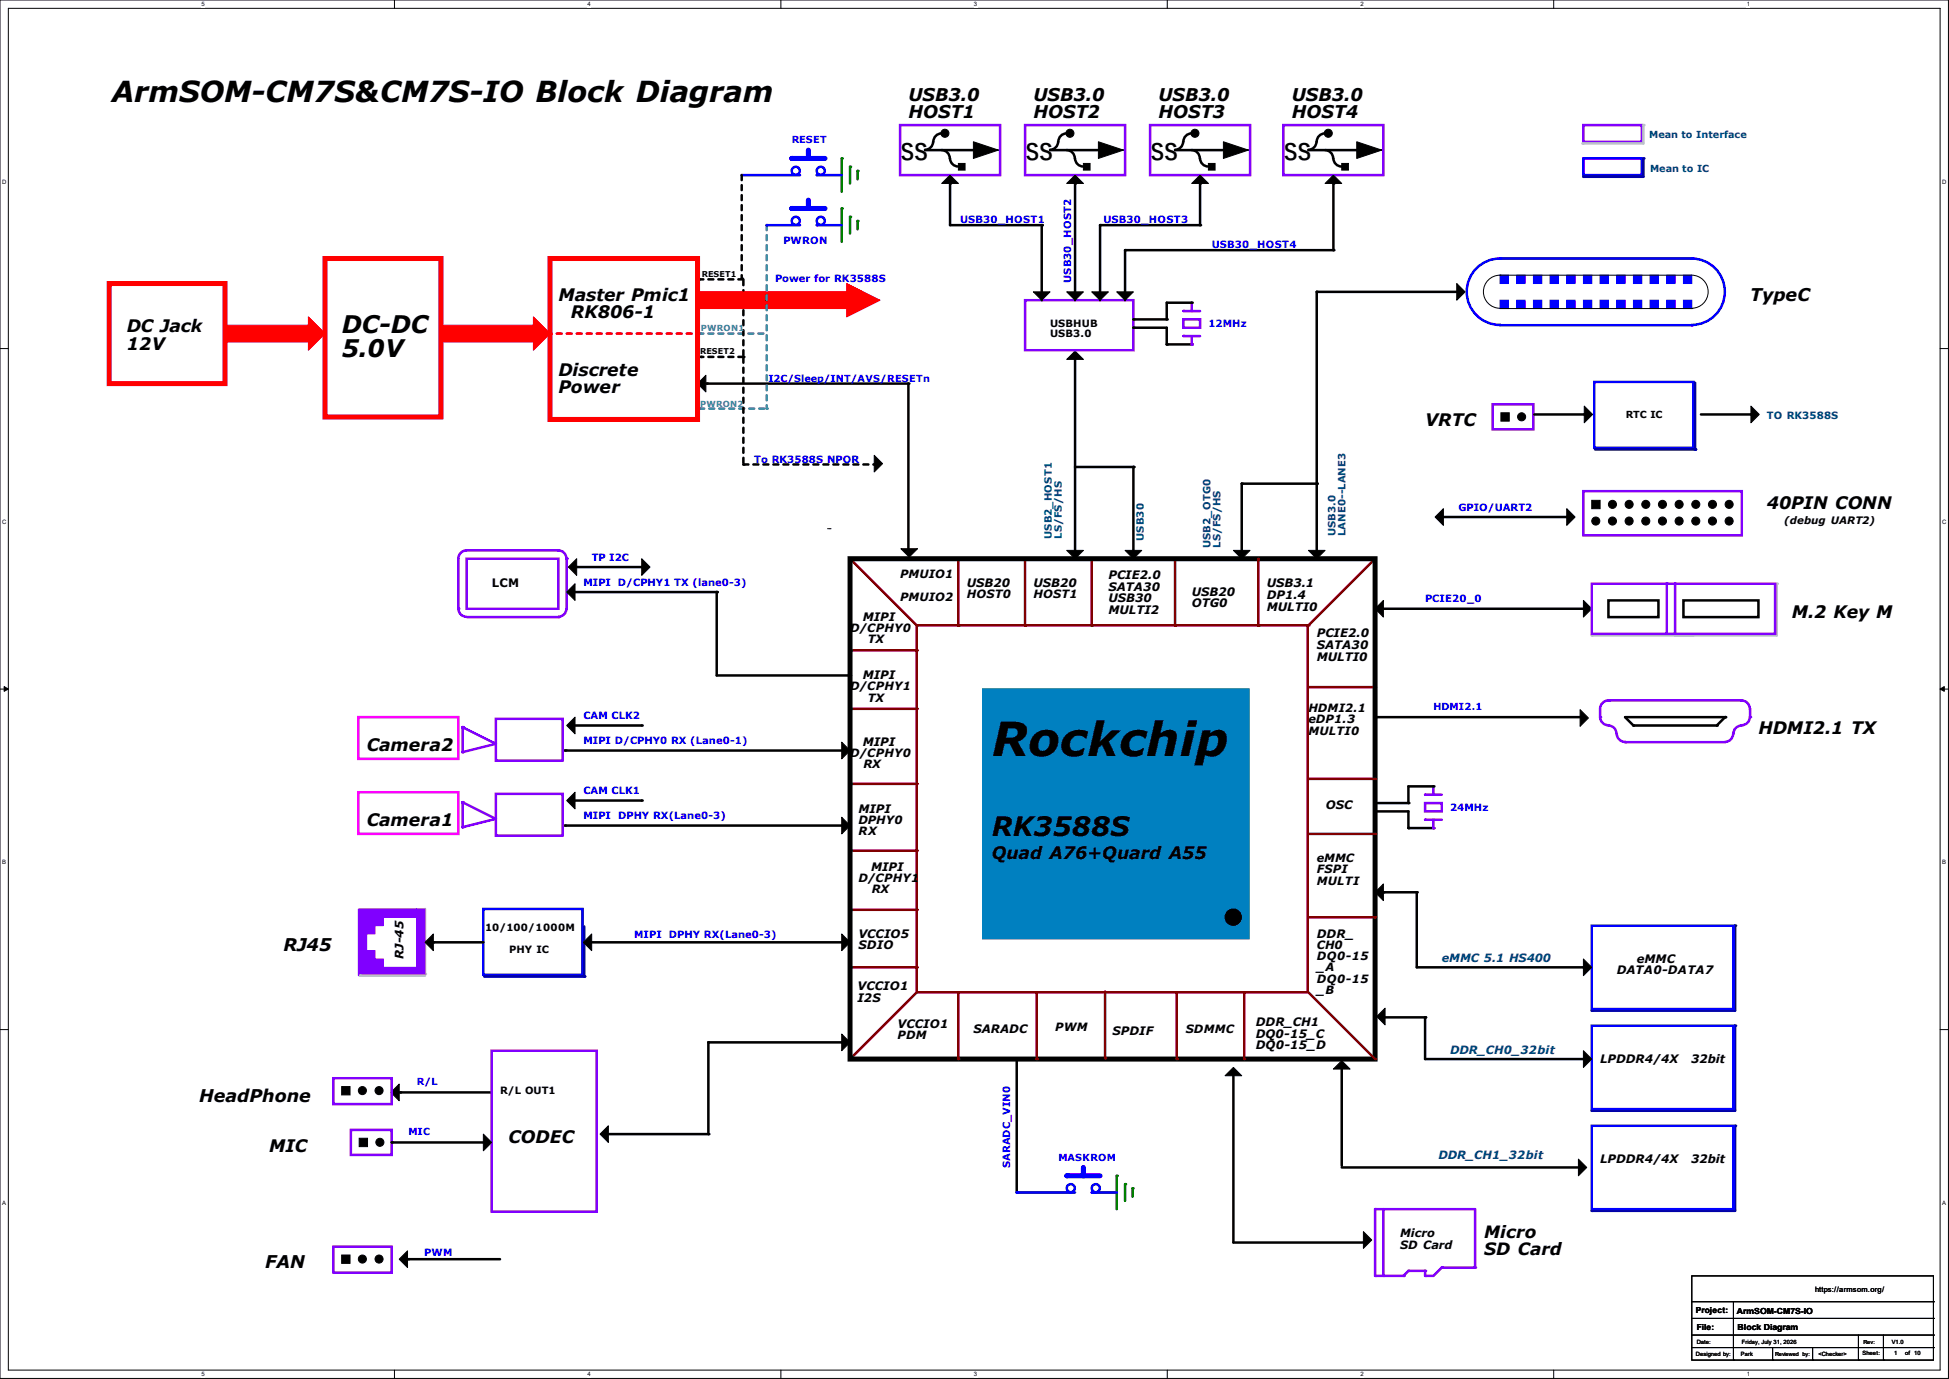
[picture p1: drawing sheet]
<svg xmlns="http://www.w3.org/2000/svg" width="297mm" height="210mm" viewBox="0 0 297 210" stroke-linecap="round" stroke-linejoin="round" font-family="sans-serif">
<path d="M0 0h296.9v209.9h-296.9zM1.3 1.3h294.4v207.4h-294.4z" fill="none" stroke="#000" stroke-width=".15"/>
<g fill="#fff">
<path d="M30.7 .1h.5v1h-.5z"/>
<path d="M30.7 208.8h.5v1h-.5z"/>
</g>
<path d="M60.1 0v1.3M60.1 208.7v1.2" fill="none" stroke="#000" stroke-width=".15"/>
<g fill="#fff">
<path d="M89.5 .1h.5v1h-.5z"/>
<path d="M89.5 208.8h.5v1h-.5z"/>
</g>
<path d="M119 0v1.3M119 208.7v1.2" fill="none" stroke="#000" stroke-width=".15"/>
<g fill="#fff">
<path d="M148.4 .1h.5v1h-.5z"/>
<path d="M148.4 208.8h.5v1h-.5z"/>
</g>
<path d="M177.9 0v1.3M177.9 208.7v1.2" fill="none" stroke="#000" stroke-width=".15"/>
<g fill="#fff">
<path d="M207.3 .1h.5v1h-.5z"/>
<path d="M207.3 208.8h.5v1h-.5z"/>
</g>
<path d="M236.8 0v1.3M236.8 208.7v1.2" fill="none" stroke="#000" stroke-width=".15"/>
<g fill="#fff">
<path d="M266.2 .1h.5v1h-.5z"/>
<path d="M266.2 208.8h.5v1h-.5z"/>
<path d="M.3 27.2h.7v1h-.7z"/>
<path d="M296 27.2h.6v1h-.6z"/>
<path d="M.3 79h.7v1h-.7z"/>
<path d="M296 79h.6v1h-.6z"/>
</g>
<path d="M0 53.1h1.3M295.7 53.1h1.2" fill="none" stroke="#000" stroke-width=".15"/>
<g fill="#fff">
<path d="M.3 130.9h.6v1h-.6z"/>
<path d="M296 130.9h.6v1h-.6z"/>
</g>
<path d="M0 104.9h1.3M295.7 104.9h1.2" fill="none" stroke="#000" stroke-width=".15"/>
<path d="M.6 104.6l.7 .3-.7 .4zM295.7 104.9l.6-.3v.7z" fill="#000" stroke="#000" stroke-width=".15"/>
<g fill="#fff">
<path d="M.3 182.7h.6v1h-.6z"/>
<path d="M296 182.7h.5v1h-.5z"/>
</g>
<path d="M0 156.8h1.3M295.7 156.8h1.2" fill="none" stroke="#000" stroke-width=".15"/>
<path d="M233.7 41.9h1.2v1.3h-1.2z" fill-rule="evenodd" fill="#00f" stroke="#00f" stroke-width=".15"/>
<path d="M70.5 122.2l5.1 2.5M75.6 120.9h10.1v6.4h-10.1z" fill="none" stroke="#8000ff" stroke-width=".38"/>
<circle cx="70.5" cy="122.2" r=".19" fill="#8000ff"/>
<path d="M75.6 124.7l-5.1 1.3" fill="none" stroke="#8000ff" stroke-width=".38"/>
<circle cx="70.5" cy="126" r=".19" fill="#8000ff"/>
<path d="M70.5 122.2v3.8" fill="none" stroke="#8000ff" stroke-width=".38"/>
<circle cx="70.5" cy="122.2" r=".19" fill="#8000ff"/>
<path d="M209.5 92.7h31.8M209.5 109.2h31.8M86.1 125.7h43.4M87.6 121.9h10.2M61 166.4h13.9M92.7 172.7h15.2" fill="none" stroke="#000" stroke-width=".38"/>
<g fill="#000">
<circle cx="209.6" cy="92.7" r=".19"/>
<circle cx="209.5" cy="109.2" r=".19"/>
<circle cx="86.1" cy="125.7" r=".19"/>
<circle cx="97.8" cy="121.9" r=".19"/>
<circle cx="61" cy="166.4" r=".19"/>
<circle cx="108" cy="172.7" r=".19"/>
</g>
<g fill="#000" stroke="#000" stroke-width=".15">
<path d="M209.5 92.7l1.3-1.3v2.6z" fill-rule="evenodd"/>
<path d="M241.3 91.4l1.3 1.3-1.3 1.3z" fill-rule="evenodd"/>
<path d="M240.8 108.1l1.3 1.2-1.3 1.3z" fill-rule="evenodd"/>
<path d="M86.4 121.9l1.2-1.3v2.6z" fill-rule="evenodd"/>
<path d="M128.3 124.5l1.2 1.2-1.2 1.3z" fill-rule="evenodd"/>
<path d="M59.6 166.4l1.2-1.3v2.5z" fill-rule="evenodd"/>
<path d="M91.4 172.7l1.3-1.3v2.6z" fill-rule="evenodd"/>
</g>
<path d="M54.6 120.6h15.2v6.4h-15.2z" fill="none" stroke="#f0f" stroke-width=".38"/>
<path d="M74.9 160h16v24.5h-16z" fill="none" stroke="#8000ff" stroke-width=".38"/>
<path d="M128.3 24.1v5.1" fill="none" stroke="#008000" stroke-width=".38"/>
<circle cx="128.3" cy="24.1" r=".19" fill="#008000"/>
<path d="M129.5 25.4v2.5" fill="none" stroke="#008000" stroke-width=".38"/>
<circle cx="129.5" cy="25.4" r=".19" fill="#008000"/>
<path d="M130.7 26v1.3" fill="none" stroke="#008000" stroke-width=".38"/>
<circle cx="130.7" cy="26" r=".19" fill="#008000"/>
<path d="M116.3 50.8h-9.6" fill="none" stroke="#408080" stroke-width=".38" stroke-dasharray=".8 .8"/>
<circle cx="106.7" cy="50.8" r=".19" fill="#408080" stroke-dasharray=".8 .8"/>
<path d="M116.5 62.2h-9.8" fill="none" stroke="#408080" stroke-width=".38" stroke-dasharray=".8 .8"/>
<circle cx="106.7" cy="62.2" r=".19" fill="#408080" stroke-dasharray=".8 .8"/>
<path d="M105.4 50.8h-21.6" fill="none" stroke="#f00" stroke-width=".38" stroke-dasharray=".8 .8"/>
<circle cx="83.8" cy="50.8" r=".19" fill="#f00" stroke-dasharray=".8 .8"/>
<path d="M107.7 58.4h30.7v25.4" fill="none" stroke="#000" stroke-width=".38"/>
<g fill="#000">
<circle cx="107.7" cy="58.4" r=".19"/>
<circle cx="138.4" cy="58.4" r=".19"/>
</g>
<g fill="#000" stroke="#000" stroke-width=".15">
<path d="M107.6 57.1v2.6l-1.3-1.3z" fill-rule="evenodd"/>
<path d="M133.2 69.3l1.3 1.3-1.3 1.3z" fill-rule="evenodd"/>
</g>
<path d="M113.3 42.5h-6.7M113.3 42.7v11.7M113.3 54.4h-6.5M113.3 54.5v16.2M113.3 70.7h19.9" fill="none" stroke="#000" stroke-width=".38" stroke-dasharray=".8 .8"/>
<g fill="#000" stroke-dasharray=".8 .8">
<circle cx="106.6" cy="42.5" r=".19"/>
<circle cx="106.8" cy="54.4" r=".19"/>
<circle cx="113.3" cy="54.4" r=".19"/>
<circle cx="113.3" cy="70.7" r=".19"/>
<circle cx="133.2" cy="70.7" r=".19"/>
</g>
<path d="M243 58.2h15.1v10h-15.1z" fill="none" stroke="#00f" stroke-width=".38"/>
<path d="M243.1 68.5h15.2" fill="none" stroke="#0000a0" stroke-width=".38"/>
<circle cx="258.3" cy="68.5" r=".19" fill="#0000a0"/>
<path d="M258.3 58.3v10.2" fill="none" stroke="#0000a0" stroke-width=".38"/>
<circle cx="258.3" cy="68.5" r=".19" fill="#0000a0"/>
<path d="M266.8 61.8l1.3 1.3-1.3 1.3z" fill-rule="evenodd" fill="#000" stroke="#000" stroke-width=".15"/>
<path d="M259.2 63.1h7.6" fill="none" stroke="#000" stroke-width=".38"/>
<circle cx="266.8" cy="63.1" r=".19" fill="#000"/>
<path d="M199.4 104.6h10.1" fill="none" stroke="#800000" stroke-width=".38"/>
<circle cx="209.6" cy="104.6" r=".19" fill="#800000"/>
<path d="M146 85.1v10.1" fill="none" stroke="#800000" stroke-width=".38"/>
<circle cx="146.1" cy="95.3" r=".19" fill="#800000"/>
<path d="M126.1 80.5h.4M126.5 80.5h.1" fill="none" stroke="#000" stroke-width=".15"/>
<path d="M129.5 85.1l10.2 10.1" fill="none" stroke="#800000" stroke-width=".38"/>
<circle cx="139.7" cy="95.3" r=".19" fill="#800000"/>
<path d="M129.5 138.6h10.2" fill="none" stroke="#800000" stroke-width=".38"/>
<circle cx="139.7" cy="138.6" r=".19" fill="#800000"/>
<path d="M129.5 99.1h10.2" fill="none" stroke="#800000" stroke-width=".38"/>
<circle cx="139.7" cy="99.1" r=".19" fill="#800000"/>
<path d="M129.5 107.9h10.2" fill="none" stroke="#800000" stroke-width=".38"/>
<circle cx="139.7" cy="108" r=".19" fill="#800000"/>
<path d="M129.5 119.4h10.2" fill="none" stroke="#800000" stroke-width=".38"/>
<circle cx="139.7" cy="119.4" r=".19" fill="#800000"/>
<path d="M129.5 129.5h10.2" fill="none" stroke="#800000" stroke-width=".38"/>
<circle cx="139.7" cy="129.5" r=".19" fill="#800000"/>
<path d="M139.7 151.1l-10.2 10.2" fill="none" stroke="#800000" stroke-width=".38"/>
<circle cx="129.5" cy="161.3" r=".19" fill="#800000"/>
<path d="M128.3 157.5l1.2 1.2-1.2 1.3z" fill-rule="evenodd" fill="#000" stroke="#000" stroke-width=".15"/>
<path d="M156.2 85.1v10.1" fill="none" stroke="#800000" stroke-width=".38"/>
<circle cx="156.2" cy="95.3" r=".19" fill="#800000"/>
<path d="M179.1 85.1v10.1" fill="none" stroke="#800000" stroke-width=".38"/>
<circle cx="179.1" cy="95.3" r=".19" fill="#800000"/>
<path d="M129.5 147.3h10.2" fill="none" stroke="#800000" stroke-width=".38"/>
<circle cx="139.7" cy="147.3" r=".19" fill="#800000"/>
<path d="M189.2 73.7h11.5v10.1" fill="none" stroke="#000" stroke-width=".38"/>
<circle cx="200.7" cy="73.7" r=".19" fill="#000"/>
<path d="M209.5 85.1l-10.1 10.1" fill="none" stroke="#800000" stroke-width=".38"/>
<circle cx="199.4" cy="95.2" r=".19" fill="#800000"/>
<path d="M200.7 44.4v29.3" fill="none" stroke="#000" stroke-width=".38"/>
<circle cx="200.7" cy="44.5" r=".19" fill="#000"/>
<path d="M166.4 85.1v10.1" fill="none" stroke="#800000" stroke-width=".38"/>
<circle cx="166.4" cy="95.2" r=".19" fill="#800000"/>
<path d="M129.5 85.1h80v76.2h-80z" fill="none" stroke="#000" stroke-width=".76"/>
<path d="M149.7 104.9h40.7v38.1h-40.7z" fill-rule="evenodd" fill="#0080c0" stroke="#0080c0" stroke-width=".15"/>
<g fill="#000" stroke="#000" stroke-width=".15">
<path d="M146 24.9h1.1v1h-1.1z" fill-rule="evenodd"/>
<path d="M148.3 21.6l3.8 1.3h-1.2h1.2l-3.8 1.2z" fill-rule="evenodd"/>
<path d="M163.8 53.5l1.3 1.2h-2.5z" fill-rule="evenodd"/>
<path d="M162.6 83.8h2.5l-1.3 1.3z" fill-rule="evenodd"/>
<circle cx="144" cy="20.3" r=".61"/>
<circle cx="187.9" cy="139.7" r="1.25"/>
</g>
<path d="M141 22.9h8.5M142.2 21.6a1.25 1.25 0 0 1-1.2 1.2M143.5 22.9a1.25 1.25 0 0 1 1.2 1.2M143.5 20.3a1.25 1.25 0 0 0-1.3 1.3M144.8 24.1a1.25 1.25 0 0 0 1.2 1.3M163.8 54.5v30.6M209.5 123.6h5.1v2.5h3.8" fill="none" stroke="#000" stroke-width=".38"/>
<path d="M139.7 95.2h59.6v55.9h-59.6z" fill="none" stroke="#800000" stroke-width=".38"/>
<g fill="#000">
<circle cx="149.5" cy="22.9" r=".19"/>
<circle cx="163.8" cy="54.5" r=".19"/>
<circle cx="209.5" cy="123.6" r=".19"/>
<circle cx="214.6" cy="126.1" r=".19"/>
<circle cx="218.4" cy="126.1" r=".19"/>
</g>
<path d="M137.2 19h15.2v7.7h-15.2zM217.2 122.3h2.5v1.3h-2.5zM217.2 121h2.5" fill="none" stroke="#8000ff" stroke-width=".38"/>
<circle cx="217.2" cy="121" r=".19" fill="#8000ff"/>
<path d="M218.4 119.8v1.2" fill="none" stroke="#8000ff" stroke-width=".38"/>
<circle cx="218.4" cy="121" r=".19" fill="#8000ff"/>
<path d="M217.2 124.8h2.5" fill="none" stroke="#8000ff" stroke-width=".38"/>
<circle cx="217.2" cy="124.8" r=".19" fill="#8000ff"/>
<path d="M218.4 124.8v1.3" fill="none" stroke="#8000ff" stroke-width=".38"/>
<circle cx="218.4" cy="126.1" r=".19" fill="#8000ff"/>
<path d="M218.4 119.8h-3.8v2.5h-5.1" fill="none" stroke="#000" stroke-width=".38"/>
<g fill="#000">
<circle cx="218.4" cy="119.8" r=".19"/>
<circle cx="209.5" cy="122.3" r=".19"/>
<circle cx="214.6" cy="122.3" r=".19"/>
</g>
<path d="M199.4 151.1l10.1 10.2" fill="none" stroke="#800000" stroke-width=".38"/>
<circle cx="209.5" cy="161.3" r=".19" fill="#800000"/>
<path d="M199.4 118.6h10.1" fill="none" stroke="#800000" stroke-width=".38"/>
<circle cx="209.6" cy="118.6" r=".19" fill="#800000"/>
<path d="M199.4 139.7h10.1" fill="none" stroke="#800000" stroke-width=".38"/>
<circle cx="209.5" cy="139.7" r=".19" fill="#800000"/>
<path d="M189.6 151.1v10.2" fill="none" stroke="#800000" stroke-width=".38"/>
<circle cx="189.6" cy="161.3" r=".19" fill="#800000"/>
<path d="M264.4 141v12.9" fill="none" stroke="#000080" stroke-width=".38"/>
<circle cx="264.4" cy="141" r=".19" fill="#000080"/>
<path d="M242.6 153.9h21.8" fill="none" stroke="#0000a0" stroke-width=".38"/>
<circle cx="242.6" cy="153.9" r=".19" fill="#0000a0"/>
<path d="M242.6 141h21.6v12.7h-21.6z" fill="none" stroke="#00f" stroke-width=".38"/>
<path d="M264.4 156.2v13" fill="none" stroke="#0000a0" stroke-width=".38"/>
<circle cx="264.4" cy="156.2" r=".19" fill="#0000a0"/>
<path d="M242.6 169.2h21.8" fill="none" stroke="#0000a0" stroke-width=".38"/>
<circle cx="242.6" cy="169.2" r=".19" fill="#0000a0"/>
<path d="M242.6 156.2h21.6v12.7h-21.6z" fill="none" stroke="#00f" stroke-width=".38"/>
<path d="M241.3 146l1.3 1.3-1.3 1.3z" fill-rule="evenodd" fill="#000" stroke="#000" stroke-width=".15"/>
<path d="M215.9 147.3h25.4" fill="none" stroke="#000" stroke-width=".38"/>
<circle cx="241.3" cy="147.3" r=".19" fill="#000"/>
<path d="M199.4 127h10.1" fill="none" stroke="#800000" stroke-width=".38"/>
<circle cx="209.5" cy="127" r=".19" fill="#800000"/>
<path d="M215.9 135.9v11.4" fill="none" stroke="#000" stroke-width=".38"/>
<circle cx="215.9" cy="135.9" r=".19" fill="#000"/>
<path d="M168.4 151v10.2" fill="none" stroke="#800000" stroke-width=".38"/>
<circle cx="168.4" cy="161.2" r=".19" fill="#800000"/>
<g fill="#000" stroke="#000" stroke-width=".15">
<path d="M209.5 135.9l1.3-1.3v2.6z" fill-rule="evenodd"/>
<path d="M204.5 161.5l1.2 1.3h-2.5z" fill-rule="evenodd"/>
<path d="M240.5 176.5l1.3 1.3-1.3 1.3z" fill-rule="evenodd"/>
</g>
<path d="M83.8 39.4h22.5v24.5h-22.5z" fill="none" stroke="#f00" stroke-width=".76"/>
<g fill="#f00" stroke="#f00" stroke-width=".15">
<path d="M106.4 44.4h22.9v2.6h-22.9z" fill-rule="evenodd"/>
<path d="M129 43.2l5.1 2.5-5.1 2.6z" fill-rule="evenodd"/>
</g>
<path d="M204.5 162.6v14.9" fill="none" stroke="#000" stroke-width=".38"/>
<circle cx="204.5" cy="162.6" r=".19" fill="#000"/>
<path d="M219.7 193h5.1" fill="none" stroke="#8000ff" stroke-width=".38"/>
<circle cx="219.7" cy="193" r=".19" fill="#8000ff"/>
<path d="M219.7 193l-1.3 1.3" fill="none" stroke="#8000ff" stroke-width=".38"/>
<circle cx="219.7" cy="193" r=".19" fill="#8000ff"/>
<path d="M217.2 194.3h1.2" fill="none" stroke="#8000ff" stroke-width=".38"/>
<circle cx="217.2" cy="194.3" r=".19" fill="#8000ff"/>
<path d="M217.2 193.5v.8" fill="none" stroke="#8000ff" stroke-width=".38"/>
<circle cx="217.2" cy="193.5" r=".19" fill="#8000ff"/>
<path d="M214.6 193.5h2.6" fill="none" stroke="#8000ff" stroke-width=".38"/>
<circle cx="214.6" cy="193.5" r=".19" fill="#8000ff"/>
<path d="M214.6 193.5l-.7 .8" fill="none" stroke="#8000ff" stroke-width=".38"/>
<circle cx="213.9" cy="194.3" r=".19" fill="#8000ff"/>
<path d="M209.5 194.3h4.4" fill="none" stroke="#8000ff" stroke-width=".38"/>
<circle cx="213.9" cy="194.3" r=".19" fill="#8000ff"/>
<path d="M209.5 184.1h15.3" fill="none" stroke="#8000ff" stroke-width=".38"/>
<circle cx="209.5" cy="184.1" r=".19" fill="#8000ff"/>
<path d="M210.8 184.1v10.2" fill="none" stroke="#8000ff" stroke-width=".38"/>
<circle cx="210.8" cy="194.3" r=".19" fill="#8000ff"/>
<path d="M224.8 184.1v8.9" fill="none" stroke="#8000ff" stroke-width=".38"/>
<circle cx="224.8" cy="193" r=".19" fill="#8000ff"/>
<path d="M209.5 184.1v10.2" fill="none" stroke="#8000ff" stroke-width=".38"/>
<circle cx="209.5" cy="194.3" r=".19" fill="#8000ff"/>
<g fill="#000" stroke="#000" stroke-width=".15">
<path d="M137.3 83.6h2.5l-1.2 1.2z" fill-rule="evenodd"/>
<path d="M186.7 163.8l1.3-1.2 1.2 1.2z" fill-rule="evenodd"/>
<path d="M207.8 187.6l1.2 1.2-1.2 1.3z" fill-rule="evenodd"/>
</g>
<path d="M188 163.1v26.1h20" fill="none" stroke="#000" stroke-width=".38"/>
<g fill="#000">
<circle cx="188" cy="163.1" r=".19"/>
<circle cx="208" cy="189.2" r=".19"/>
</g>
<path d="M49.5 39.4h17.7v24.1h-17.7z" fill="none" stroke="#f00" stroke-width=".76"/>
<g fill="#f00" stroke="#f00" stroke-width=".15">
<path d="M67.3 49.5h14v2.6h-14z" fill-rule="evenodd"/>
<path d="M81.3 48.3l2.5 2.5-2.5 2.5z" fill-rule="evenodd"/>
</g>
<path d="M179.3 151.1v10.2" fill="none" stroke="#800000" stroke-width=".38"/>
<circle cx="179.3" cy="161.3" r=".19" fill="#800000"/>
<path d="M241.3 19h8.9v2.6h-8.9z" fill="none" stroke="#8000ff" stroke-width=".38"/>
<path d="M250.4 19v2.8" fill="none" stroke="#c0c0c0" stroke-width=".38"/>
<circle cx="250.4" cy="19.1" r=".19" fill="#c0c0c0"/>
<path d="M241.2 21.8h9.2" fill="none" stroke="#c0c0c0" stroke-width=".38"/>
<circle cx="241.2" cy="21.8" r=".19" fill="#c0c0c0"/>
<path d="M241.3 24.1h8.9v2.6h-8.9z" fill="none" stroke="#00f" stroke-width=".38"/>
<path d="M241.3 26.9h9.1" fill="none" stroke="#0000a0" stroke-width=".38"/>
<circle cx="241.3" cy="26.9" r=".19" fill="#0000a0"/>
<path d="M250.4 24.1v2.8" fill="none" stroke="#0000a0" stroke-width=".38"/>
<circle cx="250.4" cy="24.1" r=".19" fill="#0000a0"/>
<path d="M158 151.1v10.2" fill="none" stroke="#800000" stroke-width=".38"/>
<circle cx="158" cy="161.3" r=".19" fill="#800000"/>
<path d="M146 151.1v10.2" fill="none" stroke="#800000" stroke-width=".38"/>
<circle cx="146.1" cy="161.3" r=".19" fill="#800000"/>
<path d="M163.8 71.1h8.9v12.7M189.2 73.7v10.1" fill="none" stroke="#000" stroke-width=".38"/>
<g fill="#000">
<circle cx="172.7" cy="71.1" r=".19"/>
<circle cx="189.2" cy="73.7" r=".19"/>
</g>
<g fill="#000" stroke="#000" stroke-width=".15">
<path d="M171.4 83.8h2.6l-1.3 1.3z" fill-rule="evenodd"/>
<path d="M188 83.8h2.5l-1.3 1.3z" fill-rule="evenodd"/>
<path d="M199.4 83.8h2.5l-1.2 1.3z" fill-rule="evenodd"/>
</g>
<path d="M264.4 171.4v13" fill="none" stroke="#0000a0" stroke-width=".38"/>
<circle cx="264.4" cy="171.4" r=".19" fill="#0000a0"/>
<path d="M242.6 184.4h21.8" fill="none" stroke="#0000a0" stroke-width=".38"/>
<circle cx="242.6" cy="184.4" r=".19" fill="#0000a0"/>
<path d="M242.6 171.4h21.6v12.7h-21.6z" fill="none" stroke="#00f" stroke-width=".38"/>
<path d="M204.5 177.8h36.5" fill="none" stroke="#000" stroke-width=".38"/>
<circle cx="241" cy="177.8" r=".19" fill="#000"/>
<path d="M191.8 85.1v10.1" fill="none" stroke="#800000" stroke-width=".38"/>
<circle cx="191.8" cy="95.3" r=".19" fill="#800000"/>
<path d="M86.1 114.3h42.2" fill="none" stroke="#000" stroke-width=".38"/>
<circle cx="86.1" cy="114.3" r=".19" fill="#000"/>
<path d="M128.3 113l1.2 1.3-1.2 1.3z" fill-rule="evenodd" fill="#000" stroke="#000" stroke-width=".15"/>
<path d="M86.4 85.1v7.6" fill="none" stroke="#8000ff" stroke-width=".38"/>
<circle cx="86.4" cy="85.1" r=".19" fill="#8000ff"/>
<path d="M71.1 83.8h14" fill="none" stroke="#8000ff" stroke-width=".38"/>
<circle cx="85.1" cy="83.8" r=".19" fill="#8000ff"/>
<path d="M69.8 85.1v7.6" fill="none" stroke="#8000ff" stroke-width=".38"/>
<circle cx="69.8" cy="92.7" r=".19" fill="#8000ff"/>
<path d="M69.8 92.7a1.25 1.25 0 0 0 1.3 1.2M71.1 83.8a1.25 1.25 0 0 0-1.3 1.3M71.1 94h14M85.1 83.8a1.25 1.25 0 0 1 1.2 1.3M86.3 92.7a1.25 1.25 0 0 1-1.2 1.2" fill="none" stroke="#8000ff" stroke-width=".38"/>
<circle cx="85.1" cy="94" r=".19" fill="#8000ff"/>
<path d="M71.1 85.1h14v7.6h-14zM70.5 110.7l5.1 2.6M75.6 109.5h10.1v6.3h-10.1z" fill="none" stroke="#8000ff" stroke-width=".38"/>
<g fill="#000" stroke="#000" stroke-width=".15">
<path d="M86.4 90.2l1.2-1.3v2.5z" fill-rule="evenodd"/>
<path d="M86.6 86.4l1.3-1.3v2.5z" fill-rule="evenodd"/>
<path d="M97.8 85.1l1.3 1.3-1.3 1.2z" fill-rule="evenodd"/>
</g>
<path d="M87.6 86.4h10.2" fill="none" stroke="#000" stroke-width=".38"/>
<circle cx="97.8" cy="86.4" r=".19" fill="#000"/>
<circle cx="70.5" cy="110.7" r=".19" fill="#8000ff"/>
<path d="M75.6 113.3l-5.1 1.3" fill="none" stroke="#8000ff" stroke-width=".38"/>
<circle cx="70.5" cy="114.6" r=".19" fill="#8000ff"/>
<path d="M70.5 110.7v3.9" fill="none" stroke="#8000ff" stroke-width=".38"/>
<circle cx="70.5" cy="110.7" r=".19" fill="#8000ff"/>
<path d="M87.6 90.2h21.6M87.6 110.5h10.2" fill="none" stroke="#000" stroke-width=".38"/>
<g fill="#000">
<circle cx="109.2" cy="90.2" r=".19"/>
<circle cx="97.8" cy="110.5" r=".19"/>
</g>
<path d="M86.4 110.5l1.2-1.3v2.6z" fill-rule="evenodd" fill="#000" stroke="#000" stroke-width=".15"/>
<path d="M245.1 106.7h20.3" fill="none" stroke="#8000ff" stroke-width=".38"/>
<circle cx="245.1" cy="106.7" r=".19" fill="#8000ff"/>
<path d="M243.8 107.9v1.3" fill="none" stroke="#8000ff" stroke-width=".38"/>
<circle cx="243.8" cy="109.2" r=".19" fill="#8000ff"/>
<path d="M247.6 113h15.3" fill="none" stroke="#8000ff" stroke-width=".38"/>
<circle cx="247.6" cy="113" r=".19" fill="#8000ff"/>
<path d="M243.8 109.2a1.25 1.25 0 0 0 1.3 1.2M245.1 110.5a1.25 1.25 0 0 1 1.2 1.3M246.4 111.8a1.25 1.25 0 0 0 1.2 1.2M266.7 107.9v1.3" fill="none" stroke="#8000ff" stroke-width=".38"/>
<circle cx="266.7" cy="109.2" r=".19" fill="#8000ff"/>
<path d="M245.1 106.7a1.25 1.25 0 0 0-1.3 1.3M264.1 111.8a1.25 1.25 0 0 1-1.2 1.2M265.4 106.7a1.25 1.25 0 0 1 1.3 1.2M265.4 110.5a1.25 1.25 0 0 0-1.2 1.3M266.7 109.2a1.25 1.25 0 0 1-1.3 1.2" fill="none" stroke="#8000ff" stroke-width=".38"/>
<path d="M247.6 109.2h15.3l-1.3 1.3h-12.7zM210.8 135.9h5.1M128.3 158.7h-20.4v14M210.8 154.9h6.4v6.4h24.1M154.9 161.3v20.3" fill="none" stroke="#000" stroke-width=".38"/>
<g fill="#000">
<circle cx="248.9" cy="110.5" r=".19"/>
<circle cx="261.6" cy="110.5" r=".19"/>
<circle cx="262.9" cy="109.2" r=".19"/>
<circle cx="210.8" cy="135.9" r=".19"/>
<circle cx="108" cy="158.8" r=".19"/>
<circle cx="128.3" cy="158.8" r=".19"/>
<circle cx="217.2" cy="154.9" r=".19"/>
<circle cx="154.9" cy="161.3" r=".19"/>
<circle cx="241.3" cy="161.3" r=".19"/>
</g>
<g fill="#000" stroke="#000" stroke-width=".15">
<path d="M209.8 154.8l1.3-1.3v2.6z" fill-rule="evenodd"/>
<path d="M241.3 160l1.3 1.3-1.3 1.3z" fill-rule="evenodd"/>
</g>
<path d="M228.6 39.4h29.2" fill="none" stroke="#00f" stroke-width=".38"/>
<circle cx="257.8" cy="39.4" r=".19" fill="#00f"/>
<path d="M228.6 41.9a2.52 2.52 0 0 0-2.5 2.5 2.52 2.52 0 0 0 2.5 2.5M228.6 41.9h29.2a2.52 2.52 0 0 1 2.5 2.5 2.52 2.52 0 0 1-2.5 2.5M228.6 41.9h.1M228.6 47h29.2M257.8 47h.1" fill="none" stroke="#000" stroke-width=".15"/>
<g fill="#00f" stroke="#00f" stroke-width=".15">
<path d="M228.6 41.9h1.3v1.3h-1.3z" fill-rule="evenodd"/>
<path d="M231.1 41.9h1.3v1.3h-1.3z" fill-rule="evenodd"/>
<path d="M236.2 41.9h1.3v1.3h-1.3z" fill-rule="evenodd"/>
<path d="M238.8 41.9h1.2v1.3h-1.2z" fill-rule="evenodd"/>
<path d="M241.3 41.9h1.3v1.3h-1.3z" fill-rule="evenodd"/>
<path d="M243.8 41.9h1.3v1.3h-1.3z" fill-rule="evenodd"/>
<path d="M246.4 41.9h1.2v1.3h-1.2z" fill-rule="evenodd"/>
<path d="M248.9 41.9h1.3v1.3h-1.3z" fill-rule="evenodd"/>
<path d="M251.5 41.9h1.2v1.3h-1.2z" fill-rule="evenodd"/>
<path d="M254 41.9h1.3v1.3h-1.3z" fill-rule="evenodd"/>
<path d="M256.5 41.9h1.3v1.3h-1.3z" fill-rule="evenodd"/>
<path d="M228.6 45.7h1.3v1.3h-1.3z" fill-rule="evenodd"/>
<path d="M231.1 45.7h1.3v1.3h-1.3z" fill-rule="evenodd"/>
<path d="M233.7 45.7h1.2v1.3h-1.2z" fill-rule="evenodd"/>
<path d="M236.2 45.7h1.3v1.3h-1.3z" fill-rule="evenodd"/>
<path d="M238.8 45.7h1.2v1.3h-1.2z" fill-rule="evenodd"/>
<path d="M241.3 45.7h1.3v1.3h-1.3z" fill-rule="evenodd"/>
<path d="M243.8 45.7h1.3v1.3h-1.3z" fill-rule="evenodd"/>
<path d="M246.4 45.7h1.2v1.3h-1.2z" fill-rule="evenodd"/>
<path d="M248.9 45.7h1.3v1.3h-1.3z" fill-rule="evenodd"/>
<path d="M251.5 45.7h1.2v1.3h-1.2z" fill-rule="evenodd"/>
<path d="M254 45.7h1.3v1.3h-1.3z" fill-rule="evenodd"/>
<path d="M256.5 45.7h1.3v1.3h-1.3z" fill-rule="evenodd"/>
</g>
<path d="M228.6 39.4a5.1 5.1 0 0 0-5.1 5 5.1 5.1 0 0 0 5.1 5.1M257.8 39.4a5.1 5.1 0 0 1 5 5 5.1 5.1 0 0 1-5 5.1M228.6 49.5h29.2" fill="none" stroke="#00f" stroke-width=".38"/>
<circle cx="257.8" cy="49.5" r=".19" fill="#00f"/>
<path d="M120.6 24.1h5.1" fill="none" stroke="#00f" stroke-width=".76"/>
<circle cx="120.6" cy="24.1" r=".38" fill="#00f"/>
<path d="M123.2 22.9v1.2" fill="none" stroke="#00f" stroke-width=".76"/>
<circle cx="123.2" cy="24.1" r=".38" fill="#00f"/>
<g fill="none" stroke="#00f" stroke-width=".38">
<path d="M124.5 26.7h3.8"/>
<circle cx="121.3" cy="26" r=".61"/>
<circle cx="125.1" cy="26" r=".61"/>
</g>
<circle cx="124.5" cy="26.7" r=".19" fill="#00f"/>
<path d="M113 26.7h8.9" fill="none" stroke="#00f" stroke-width=".38"/>
<circle cx="113" cy="26.7" r=".19" fill="#00f"/>
<path d="M116.8 34.3v27.9" fill="none" stroke="#408080" stroke-width=".38" stroke-dasharray=".8 .8"/>
<circle cx="116.8" cy="62.2" r=".19" fill="#408080" stroke-dasharray=".8 .8"/>
<path d="M113 26.7v15.7" fill="none" stroke="#000" stroke-width=".38" stroke-dasharray=".8 .8"/>
<circle cx="113" cy="42.4" r=".19" fill="#000" stroke-dasharray=".8 .8"/>
<path d="M128.3 31.7v5.1" fill="none" stroke="#008000" stroke-width=".38"/>
<circle cx="128.3" cy="31.7" r=".19" fill="#008000"/>
<path d="M129.5 33v2.6" fill="none" stroke="#008000" stroke-width=".38"/>
<circle cx="129.5" cy="33" r=".19" fill="#008000"/>
<path d="M130.7 33.7v1.2" fill="none" stroke="#008000" stroke-width=".38"/>
<circle cx="130.7" cy="33.7" r=".19" fill="#008000"/>
<path d="M120.6 31.7h5.1" fill="none" stroke="#00f" stroke-width=".76"/>
<circle cx="120.6" cy="31.8" r=".38" fill="#00f"/>
<path d="M123.2 30.5v1.2" fill="none" stroke="#00f" stroke-width=".76"/>
<circle cx="123.2" cy="31.8" r=".38" fill="#00f"/>
<g fill="none" stroke="#00f" stroke-width=".38">
<path d="M124.5 34.3h3.8"/>
<circle cx="121.3" cy="33.6" r=".61"/>
<circle cx="125.1" cy="33.6" r=".61"/>
</g>
<circle cx="124.5" cy="34.3" r=".19" fill="#00f"/>
<path d="M116.8 34.3h5.1" fill="none" stroke="#00f" stroke-width=".38"/>
<circle cx="116.8" cy="34.3" r=".19" fill="#00f"/>
<g fill="none" stroke="#000" stroke-width=".38">
<path d="M160 22.9h8.5M161.2 21.6a1.25 1.25 0 0 1-1.2 1.2M162.6 22.9a1.25 1.25 0 0 1 1.2 1.2M162.6 20.3a1.25 1.25 0 0 0-1.3 1.3M163.8 24.1a1.25 1.25 0 0 0 1.3 1.3M179.1 22.9h8.5M180.3 21.6a1.25 1.25 0 0 1-1.2 1.2M181.6 22.9a1.25 1.25 0 0 1 1.2 1.2M181.6 20.3a1.25 1.25 0 0 0-1.3 1.3M182.9 24.1a1.25 1.25 0 0 0 1.2 1.3M199.4 22.9h8.5M200.6 21.6a1.25 1.25 0 0 1-1.2 1.2"/>
<path d="M201.9 22.9a1.25 1.25 0 0 1 1.3 1.2M201.9 20.3a1.25 1.25 0 0 0-1.2 1.3M203.2 24.1a1.25 1.25 0 0 0 1.3 1.3M172.7 49.9h5.1v2.6h3.8M200.7 44.4h21.5"/>
</g>
<g fill="#000">
<circle cx="168.5" cy="22.9" r=".19"/>
<circle cx="187.6" cy="22.9" r=".19"/>
<circle cx="207.9" cy="22.9" r=".19"/>
<circle cx="172.7" cy="49.9" r=".19"/>
<circle cx="177.8" cy="52.5" r=".19"/>
<circle cx="181.6" cy="52.5" r=".19"/>
<circle cx="222.3" cy="44.4" r=".19"/>
</g>
<g fill="#000" stroke="#000" stroke-width=".15">
<path d="M165.1 24.9h1v1h-1z" fill-rule="evenodd"/>
<path d="M167.4 21.6l3.8 1.3h-1.3h1.3l-3.8 1.2z" fill-rule="evenodd"/>
<path d="M184.1 24.9h1.1v1h-1.1z" fill-rule="evenodd"/>
<path d="M186.4 21.6l3.8 1.3h-1.2h1.2l-3.8 1.2z" fill-rule="evenodd"/>
<path d="M204.5 24.9h1v1h-1z" fill-rule="evenodd"/>
<path d="M206.8 21.6l3.8 1.3h-1.3h1.3l-3.8 1.2z" fill-rule="evenodd"/>
<path d="M222 43.2l1.3 1.2-1.3 1.3z" fill-rule="evenodd"/>
<circle cx="163" cy="20.3" r=".61"/>
<circle cx="182.1" cy="20.3" r=".61"/>
<circle cx="202.4" cy="20.3" r=".61"/>
</g>
<path d="M156.2 19h15.2v7.7h-15.2zM175.3 19h15.2v7.7h-15.2zM195.6 19h15.2v7.7h-15.2zM156.2 45.7h16.5v7.6h-16.5zM180.3 48.6h2.6v1.3h-2.6zM180.3 47.4h2.6" fill="none" stroke="#8000ff" stroke-width=".38"/>
<circle cx="180.3" cy="47.4" r=".19" fill="#8000ff"/>
<path d="M181.6 46.1v1.3" fill="none" stroke="#8000ff" stroke-width=".38"/>
<circle cx="181.6" cy="47.4" r=".19" fill="#8000ff"/>
<path d="M180.3 51.2h2.6" fill="none" stroke="#8000ff" stroke-width=".38"/>
<circle cx="180.3" cy="51.2" r=".19" fill="#8000ff"/>
<path d="M181.6 51.2v1.3" fill="none" stroke="#8000ff" stroke-width=".38"/>
<circle cx="181.6" cy="52.5" r=".19" fill="#8000ff"/>
<path d="M144.8 27.9v6.4h13.9v11.4M163.8 27.9v17.8M182.9 27.9v6.4h-15.3v11.4M203.2 27.9v10.2h-31.8v7.6M181.6 46.1h-3.8v2.5h-5.1" fill="none" stroke="#000" stroke-width=".38"/>
<g fill="#000">
<circle cx="144.8" cy="27.9" r=".19"/>
<circle cx="158.8" cy="34.3" r=".19"/>
<circle cx="163.8" cy="27.9" r=".19"/>
<circle cx="167.6" cy="34.3" r=".19"/>
<circle cx="171.5" cy="38.1" r=".19"/>
<circle cx="182.9" cy="27.9" r=".19"/>
<circle cx="182.9" cy="34.3" r=".19"/>
<circle cx="203.2" cy="38.1" r=".19"/>
<circle cx="203.2" cy="27.9" r=".19"/>
<circle cx="172.7" cy="48.6" r=".19"/>
<circle cx="177.8" cy="48.6" r=".19"/>
<circle cx="181.6" cy="46.1" r=".19"/>
</g>
<g fill="#000" stroke="#000" stroke-width=".15">
<path d="M144.8 26.7l1.2 1.2h-2.5z" fill-rule="evenodd"/>
<path d="M163.8 26.7l1.3 1.2h-2.5z" fill-rule="evenodd"/>
<path d="M182.9 26.7l1.2 1.2h-2.5z" fill-rule="evenodd"/>
<path d="M203.2 26.7l1.3 1.2h-2.6z" fill-rule="evenodd"/>
<path d="M157.5 44.4h2.5l-1.3 1.3z" fill-rule="evenodd"/>
<path d="M162.6 44.4h2.5l-1.3 1.3z" fill-rule="evenodd"/>
<path d="M166.4 44.4h2.5l-1.3 1.3z" fill-rule="evenodd"/>
<path d="M170.2 44.4h2.5l-1.3 1.3z" fill-rule="evenodd"/>
</g>
<path d="M170.2 179.1v5" fill="none" stroke="#008000" stroke-width=".38"/>
<circle cx="170.2" cy="179.1" r=".19" fill="#008000"/>
<path d="M171.4 180.3v2.6" fill="none" stroke="#008000" stroke-width=".38"/>
<circle cx="171.4" cy="180.3" r=".19" fill="#008000"/>
<path d="M172.6 181v1.2" fill="none" stroke="#008000" stroke-width=".38"/>
<circle cx="172.6" cy="181" r=".19" fill="#008000"/>
<path d="M162.6 179.1h5" fill="none" stroke="#00f" stroke-width=".76"/>
<circle cx="162.6" cy="179.1" r=".38" fill="#00f"/>
<path d="M165.1 177.8v1.3" fill="none" stroke="#00f" stroke-width=".76"/>
<circle cx="165.1" cy="179.1" r=".38" fill="#00f"/>
<g fill="none" stroke="#00f" stroke-width=".38">
<path d="M166.4 181.6h3.8"/>
<circle cx="163.2" cy="181" r=".61"/>
<circle cx="167" cy="181" r=".61"/>
</g>
<circle cx="166.4" cy="181.6" r=".19" fill="#00f"/>
<path d="M154.9 181.6h8.9" fill="none" stroke="#00f" stroke-width=".38"/>
<circle cx="154.9" cy="181.6" r=".19" fill="#00f"/>
<path d="M16.6 43.2h17.7v15.2h-17.7z" fill="none" stroke="#f00" stroke-width=".76"/>
<g fill="#f00" stroke="#f00" stroke-width=".15">
<path d="M34.3 49.5h12.7v2.6h-12.7z" fill-rule="evenodd"/>
<path d="M47 48.3l2.5 2.5-2.5 2.5z" fill-rule="evenodd"/>
</g>
<path d="M219.7 78.7h19.1M109.2 90.2v12.7h20.3" fill="none" stroke="#000" stroke-width=".38"/>
<g fill="#000">
<circle cx="238.8" cy="78.7" r=".19"/>
<circle cx="109.2" cy="90.2" r=".19"/>
<circle cx="129.5" cy="102.9" r=".19"/>
</g>
<path d="M54.6 109.2h15.2v6.4h-15.2z" fill="none" stroke="#f0f" stroke-width=".38"/>
<path d="M241.3 74.8h24.1v6.7h-24.1zM255.3 88.9v7.6" fill="none" stroke="#8000ff" stroke-width=".38"/>
<g fill="#000" stroke="#000" stroke-width=".15">
<path d="M220 77.5v2.5l-1.3-1.3z" fill-rule="evenodd"/>
<path d="M238.8 77.5l1.2 1.2-1.2 1.3z" fill-rule="evenodd"/>
<path d="M242.6 76.2h1.2v1.3h-1.2z" fill-rule="evenodd"/>
<circle cx="243.2" cy="79.4" r=".61"/>
<circle cx="245.7" cy="79.4" r=".61"/>
<circle cx="245.7" cy="76.8" r=".61"/>
<circle cx="248.3" cy="79.4" r=".61"/>
<circle cx="248.3" cy="76.8" r=".61"/>
<circle cx="250.8" cy="79.4" r=".61"/>
<circle cx="250.8" cy="76.8" r=".61"/>
<circle cx="253.3" cy="79.4" r=".61"/>
<circle cx="253.3" cy="76.8" r=".61"/>
<circle cx="255.9" cy="79.4" r=".61"/>
<circle cx="255.9" cy="76.8" r=".61"/>
<circle cx="258.4" cy="79.4" r=".61"/>
<circle cx="258.4" cy="76.8" r=".61"/>
<circle cx="261" cy="79.4" r=".61"/>
<circle cx="261" cy="76.8" r=".61"/>
<circle cx="263.5" cy="76.8" r=".61"/>
<circle cx="263.5" cy="79.4" r=".61"/>
</g>
<circle cx="255.3" cy="88.9" r=".19" fill="#8000ff"/>
<path d="M254 88.9v7.6" fill="none" stroke="#8000ff" stroke-width=".38"/>
<circle cx="254" cy="88.9" r=".19" fill="#8000ff"/>
<path d="M270.8 88.9v7.9" fill="none" stroke="#c0c0c0" stroke-width=".38"/>
<circle cx="270.8" cy="88.9" r=".19" fill="#c0c0c0"/>
<path d="M242.6 96.8h15.5" fill="none" stroke="#c0c0c0" stroke-width=".38"/>
<circle cx="242.6" cy="96.8" r=".19" fill="#c0c0c0"/>
<path d="M255.3 96.8h15.5" fill="none" stroke="#c0c0c0" stroke-width=".38"/>
<circle cx="255.3" cy="96.8" r=".19" fill="#c0c0c0"/>
<path d="M242.6 88.9h27.9v7.6h-27.9zM50.8 164.2h8.9v3.9h-8.9z" fill="none" stroke="#8000ff" stroke-width=".38"/>
<path d="M245.1 91.4h7.6v2.6h-7.6zM256.5 91.4h11.5v2.6h-11.5z" fill="none" stroke="#000" stroke-width=".38"/>
<g fill="#000" stroke="#000" stroke-width=".15">
<path d="M52.1 165.5h1.2v1.3h-1.2z" fill-rule="evenodd"/>
<circle cx="55.2" cy="166.1" r=".61"/>
<circle cx="57.8" cy="166.1" r=".61"/>
</g>
<path d="M64.8 138.4v9.9" fill="none" stroke="#c0c0c0" stroke-width=".38"/>
<circle cx="64.8" cy="148.3" r=".19" fill="#c0c0c0"/>
<g fill="#8000ff" stroke="#8000ff" stroke-width=".15">
<path d="M63.5 138.4h1.3v10.2h-1.3z" fill-rule="evenodd"/>
<path d="M54.6 138.4h8.9v1.3h-5.1v1.3h-1.3v1.2h-1.2v2.6h1.2v1.2h1.3v1.3h5.1v1.3h-8.9z" fill-rule="evenodd"/>
</g>
<path d="M73.7 138.4h15.1v10.1h-15.1z" fill="none" stroke="#00f" stroke-width=".38"/>
<path d="M73.8 148.7h15.2" fill="none" stroke="#0000a0" stroke-width=".38"/>
<circle cx="89" cy="148.7" r=".19" fill="#0000a0"/>
<path d="M89 141.1v7.6" fill="none" stroke="#0000a0" stroke-width=".38"/>
<circle cx="89" cy="148.7" r=".19" fill="#0000a0"/>
<path d="M54.9 148.6h9.9" fill="none" stroke="#c0c0c0" stroke-width=".38"/>
<circle cx="54.9" cy="148.6" r=".19" fill="#c0c0c0"/>
<g fill="#000" stroke="#000" stroke-width=".15">
<path d="M228.7 62.9h1.3v1.2h-1.3z" fill-rule="evenodd"/>
<path d="M241.4 61.8l1.3 1.3-1.3 1.3z" fill-rule="evenodd"/>
<path d="M66 142.2v2.6l-1.2-1.3z" fill-rule="evenodd"/>
<path d="M90.2 142.2v2.6l-1.3-1.3z" fill-rule="evenodd"/>
<path d="M128.3 142.2l1.2 1.3-1.2 1.3z" fill-rule="evenodd"/>
<path d="M54.7 173.4h1.3v1.2h-1.3z" fill-rule="evenodd"/>
<path d="M73.7 172.7l1.2 1.3-1.2 1.3z" fill-rule="evenodd"/>
<path d="M52.1 191.1h1.2v1.3h-1.2z" fill-rule="evenodd"/>
<path d="M60.8 191.8l1.3-1.3v2.5z" fill-rule="evenodd"/>
<circle cx="231.9" cy="63.5" r=".61"/>
<circle cx="57.9" cy="174" r=".61"/>
<circle cx="55.2" cy="191.7" r=".61"/>
<circle cx="57.8" cy="191.7" r=".61"/>
</g>
<path d="M233.8 63.1h7.6M66 143.5h7.7M89.9 143.5h39.6M59.7 174h14M62.2 191.8h14" fill="none" stroke="#000" stroke-width=".38"/>
<g fill="#000">
<circle cx="241.4" cy="63.1" r=".19"/>
<circle cx="66" cy="143.5" r=".19"/>
<circle cx="89.9" cy="143.5" r=".19"/>
<circle cx="59.7" cy="174" r=".19"/>
<circle cx="62.2" cy="191.8" r=".19"/>
</g>
<path d="M227.5 61.6h6.2v3.8h-6.2zM53.5 172.1h6.2v3.8h-6.2zM50.8 189.9h8.9v3.9h-8.9z" fill="none" stroke="#8000ff" stroke-width=".38"/>
<g fill="none" stroke="#000" stroke-width=".15">
<path d="M257.8 194.3h36.8v12.8h-36.8zM257.8 198.2h36.8M264.2 198.2v8.9M294.6 198.2h.1M257.8 200.8h36.8M257.8 203.3h36.8M257.8 205.2h36.8M264.2 207.1h.1M270.1 207.1h.1M270.1 205.2v1.9M276.2 207.1h.1M276.2 205.2v1.9"/>
<path d="M283.2 207.1h.1M283.2 203.3v3.8M287 207.1h.1M287 203.3v3.8M294.6 200.8h.1M294.6 203.3h.1M294.6 205.2h.1"/>
</g>
<text font-size="7.1" x="151.1" y="115.1">Rockchip</text>
<text font-size="4.4" x="17" y="15.6">ArmSOM-CM7S&amp;CM7S-IO Block Diagram</text>
<text font-size="4.1" x="151.1" y="127.3">RK3588S</text>
<g font-size="3.7">
<text x="137.3" y="24.2">SS</text>
<text x="156.3" y="24.2">SS</text>
<text x="175.4" y="24.2">SS</text>
<text x="195.7" y="24.2">SS</text>
<text x="52.1" y="50.7">DC-DC</text>
<text x="52.1" y="54.4">5.0V</text>
</g>
<g font-size="2.7">
<text x="138.4" y="15.4">USB3.0</text>
<text x="157.5" y="15.4">USB3.0</text>
<text x="176.5" y="15.4">USB3.0</text>
<text x="196.8" y="15.4">USB3.0</text>
<text x="138.4" y="18">HOST1</text>
<text x="157.5" y="18">HOST2</text>
<text x="176.5" y="18">HOST3</text>
<text x="196.8" y="18">HOST4</text>
<text x="266.7" y="45.8">TypeC</text>
<text x="43.2" y="144.9">RJ45</text>
<text x="30.4" y="167.8">HeadPhone</text>
<text x="40.4" y="193">FAN</text>
</g>
<g font-size="2.6">
<text x="85.1" y="45.8">Master Pmic1</text>
<text x="19.3" y="50.6">DC Jack</text>
<text x="19.3" y="53.3">12V</text>
<text x="87" y="48.4">RK806-1</text>
<text x="85.1" y="57.2">Discrete</text>
<text x="85.1" y="59.9">Power</text>
<text x="217.2" y="64.9">VRTC</text>
<text x="269.2" y="77.6">40PIN CONN</text>
<text x="273" y="94.1">M.2 Key M</text>
<text x="268" y="111.8">HDMI2.1 TX</text>
<text x="55.9" y="114.4">Camera2</text>
<text x="55.9" y="125.8">Camera1</text>
<text x="151.1" y="130.9">Quad A76+Quard A55</text>
<text x="41" y="175.5">MIC</text>
<text x="77.5" y="174.1">CODEC</text>
<text x="226.2" y="188.5">Micro</text>
<text x="226.2" y="191.1">SD Card</text>
</g>
<g font-size="1.8">
<text x="74.9" y="89.5">LCM</text>
<text x="147.3" y="89.5">USB20</text>
<text x="157.5" y="89.5">USB20</text>
<text x="168.9" y="88.2">PCIE2.0</text>
<text x="168.9" y="90">SATA30</text>
<text x="193" y="89.5">USB3.1</text>
<text x="131.5" y="94.5">MIPI</text>
<text x="168.9" y="91.7">USB30</text>
<text x="168.9" y="93.5">MULTI2</text>
<text x="181.6" y="90.7">USB20</text>
<text x="181.6" y="92.5">OTG0</text>
<text x="193" y="91.2">DP1.4</text>
<text x="193" y="93">MULTI0</text>
<text x="200.7" y="97.1">PCIE2.0</text>
<text x="200.7" y="98.8">SATA30</text>
<text x="200.7" y="100.6">MULTI0</text>
<text x="131.5" y="103.4">MIPI</text>
<text x="131.5" y="113.6">MIPI</text>
<text x="130.8" y="123.7">MIPI</text>
<text x="202.1" y="123.2">OSC</text>
<text x="132.8" y="132.6">MIPI</text>
<text x="130.8" y="142.8">VCCIO5</text>
<text x="200.7" y="142.8">DDR_</text>
<text x="61.5" y="146" transform="rotate(-90 61.5 146)">RJ-45</text>
<text x="130.8" y="144.6">SDIO</text>
<text x="246.4" y="148.4">DATA0-DATA7</text>
<text x="249.4" y="146.6">eMMC</text>
<text x="130.7" y="150.8">VCCIO1</text>
<text x="130.7" y="152.6">I2S</text>
<text x="136.8" y="156.5">VCCIO1</text>
<text x="148.3" y="157.3">SARADC</text>
<text x="169.5" y="157.6">SPDIF</text>
<text x="191.4" y="156.3">DDR_CH1</text>
<text x="191.4" y="158">DQ0-15_C</text>
<text x="191.4" y="159.8">DQ0-15_D</text>
<text x="243.8" y="161.8">LPDDR4/4X</text>
<text x="257.7" y="161.8">32bit</text>
<text x="243.8" y="177.1">LPDDR4/4X</text>
<text x="257.7" y="177.1">32bit</text>
</g>
<g font-size="1.7">
<text x="137.2" y="88.1">PMUIO1</text>
<text x="137.2" y="91.6">PMUIO2</text>
<text x="147.3" y="91.1">HOST0</text>
<text x="157.5" y="91.1">HOST1</text>
<text x="129.5" y="96.2">D/CPHY0</text>
<text x="132.2" y="98">TX</text>
<text x="129.5" y="105.1">D/CPHY1</text>
<text x="132.2" y="106.8">TX</text>
<text x="199.4" y="108.4">HDMI2.1</text>
<text x="199.4" y="110.2">eDP1.3</text>
<text x="199.4" y="111.9">MULTI0</text>
<text x="129.5" y="115.3">D/CPHY0</text>
<text x="131.6" y="117">RX</text>
<text x="130.8" y="125.4">DPHY0</text>
<text x="130.8" y="127.2">RX</text>
<text x="200.7" y="131.3">eMMC</text>
<text x="130.8" y="134.3">D/CPHY1</text>
<text x="132.8" y="136.1">RX</text>
<text x="200.7" y="133">FSPI</text>
<text x="200.7" y="134.7">MULTI</text>
<text x="200.7" y="144.5">CH0</text>
<text x="200.7" y="146.2">DQ0-15</text>
<text x="200.7" y="148">_A</text>
<text x="200.7" y="149.7">DQ0-15</text>
<text x="200.7" y="151.4">_B</text>
<text x="136.8" y="158.2">PDM</text>
<text x="160.8" y="157.1">PWM</text>
<text x="180.7" y="157.3">SDMMC</text>
<text x="213.4" y="188.4">Micro</text>
<text x="213.4" y="190.2">SD Card</text>
</g>
<g font-size="1.7" fill="#004080">
<text x="219.7" y="146.5">eMMC 5.1 HS400</text>
<text x="221" y="160.5">DDR_CH0_32bit</text>
<text x="219.2" y="176.5">DDR_CH1_32bit</text>
</g>
<text font-size="1.6" x="271.9" y="79.8">(debug UART2)</text>
<g font-size="1.5" fill="#00f">
<text x="120.6" y="21.8">RESET</text>
<text x="146.3" y="34">USB30_HOST1</text>
<text x="168.1" y="34">USB30_HOST3</text>
<text x="119.4" y="37.1">PWRON</text>
<text x="184.7" y="37.8">USB30_HOST4</text>
<text x="118.1" y="43">Power for RK3588S</text>
<text x="163.2" y="43.1" transform="rotate(-90 163.2 43.1)">USB30_HOST2</text>
<text x="184.1" y="49.8">12MHz</text>
<text x="117.1" y="58.1">I2C/Sleep/INT/AVS/RESETn</text>
<text x="114.9" y="70.5">To RK3588S NPOR</text>
<text x="222.2" y="77.8">GPIO/UART2</text>
<text x="88.9" y="89.2">MIPI D/CPHY1 TX (lane0-3)</text>
<text x="90.2" y="85.4">TP I2C</text>
<text x="217.2" y="91.7">PCIE20_0</text>
<text x="88.9" y="113.3">MIPI D/CPHY0 RX (Lane0-1)</text>
<text x="88.9" y="109.5">CAM CLK2</text>
<text x="218.4" y="108.2">HDMI2.1</text>
<text x="88.9" y="124.8">MIPI</text>
<text x="88.9" y="120.9">CAM CLK1</text>
<text x="94.2" y="124.8">DPHY RX(Lane0-3)</text>
<text x="221" y="123.5">24MHz</text>
<text x="96.6" y="142.9">MIPI</text>
<text x="101.9" y="142.9">DPHY RX(Lane0-3)</text>
<text x="63.5" y="165.3">R/L</text>
<text x="62.2" y="172.9">MIC</text>
<text x="154" y="177.9" transform="rotate(-90 154 177.9)">SARADC_VIN0</text>
<text x="161.3" y="176.7">MASKROM</text>
<text x="64.6" y="191.3">PWM</text>
</g>
<g font-size="1.5" fill="#004080">
<text x="251.3" y="21">Mean to Interface</text>
<text x="251.5" y="26.2">Mean to IC</text>
<text x="269.2" y="63.8">TO RK3588S</text>
<text x="160.3" y="82" transform="rotate(-90 160.3 82)">USB2_HOST1</text>
<text x="161.8" y="82" transform="rotate(-90 161.8 82)">LS/FS/HS</text>
<text x="174.3" y="82.4" transform="rotate(-90 174.3 82.4)">USB30</text>
<text x="184.4" y="83.4" transform="rotate(-90 184.4 83.4)">USB2_OTG0</text>
<text x="186" y="83.4" transform="rotate(-90 186 83.4)">LS/FS/HS</text>
<text x="203.5" y="81.7" transform="rotate(-90 203.5 81.7)">USB3.0</text>
<text x="205" y="81.7" transform="rotate(-90 205 81.7)">LANE0--LANE3</text>
</g>
<g font-size="1.5">
<text x="160" y="49.8">USBHUB</text>
<text x="160" y="51.4">USB3.0</text>
<text x="247.7" y="63.7">RTC IC</text>
<text x="73.9" y="141.8">10/100/1000M</text>
<text x="77.6" y="145.1">PHY IC</text>
<text x="76.2" y="166.7">R/L OUT1</text>
</g>
<g font-size="1.3" fill="#408080">
<text x="106.8" y="50.4">PWRON1</text>
<text x="106.7" y="62">PWRON2</text>
</g>
<g font-size="1.3">
<text x="258.4" y="199.9">Project:</text>
<text x="258.6" y="202.5">File:</text>
<text x="264.7" y="200.1">ArmSOM-CM7S-IO</text>
<text x="264.8" y="202.6">Block Diagram</text>
</g>
<g font-size="1.2">
<text x="106.9" y="42.2">RESET1</text>
<text x="106.7" y="53.9">RESET2</text>
</g>
<text font-size="1.1" x="276.6" y="196.8">https://armsom.org/</text>
<g font-size=".9">
<text x="30.7" y=".9">5</text>
<text x="89.5" y=".9">4</text>
<text x="148.4" y=".9">3</text>
<text x="207.3" y=".9">2</text>
<text x="266.2" y=".9">1</text>
<text x=".3" y="28">D</text>
<text x="296" y="28">D</text>
<text x=".3" y="79.8">C</text>
<text x="296" y="79.8">C</text>
<text x=".3" y="131.7">B</text>
<text x="296" y="131.7">B</text>
<text x=".3" y="183.5">A</text>
<text x="296" y="183.5">A</text>
<text x="30.7" y="209.6">5</text>
<text x="89.5" y="209.6">4</text>
<text x="148.4" y="209.6">3</text>
<text x="207.3" y="209.6">2</text>
<text x="258.4" y="206.5">Designed by:</text>
<text x="258.6" y="204.6">Date:</text>
<text x="265.3" y="206.5">Park</text>
<text x="265.4" y="204.6">Friday, July 31, 2026</text>
<text x="266.2" y="209.6">1</text>
<text x="277.1" y="206.5">&lt;Checker&gt;</text>
<text x="283.8" y="206.4">Sheet:</text>
<text x="288.3" y="204.6">V1.0</text>
<text x="288.7" y="206.4">1</text>
<text x="290.3" y="206.4">of 10</text>
</g>
<g font-size=".8">
<text x="270.5" y="206.5">Reviewed by:</text>
<text x="284" y="204.6">Rev:</text>
</g>
</svg>
